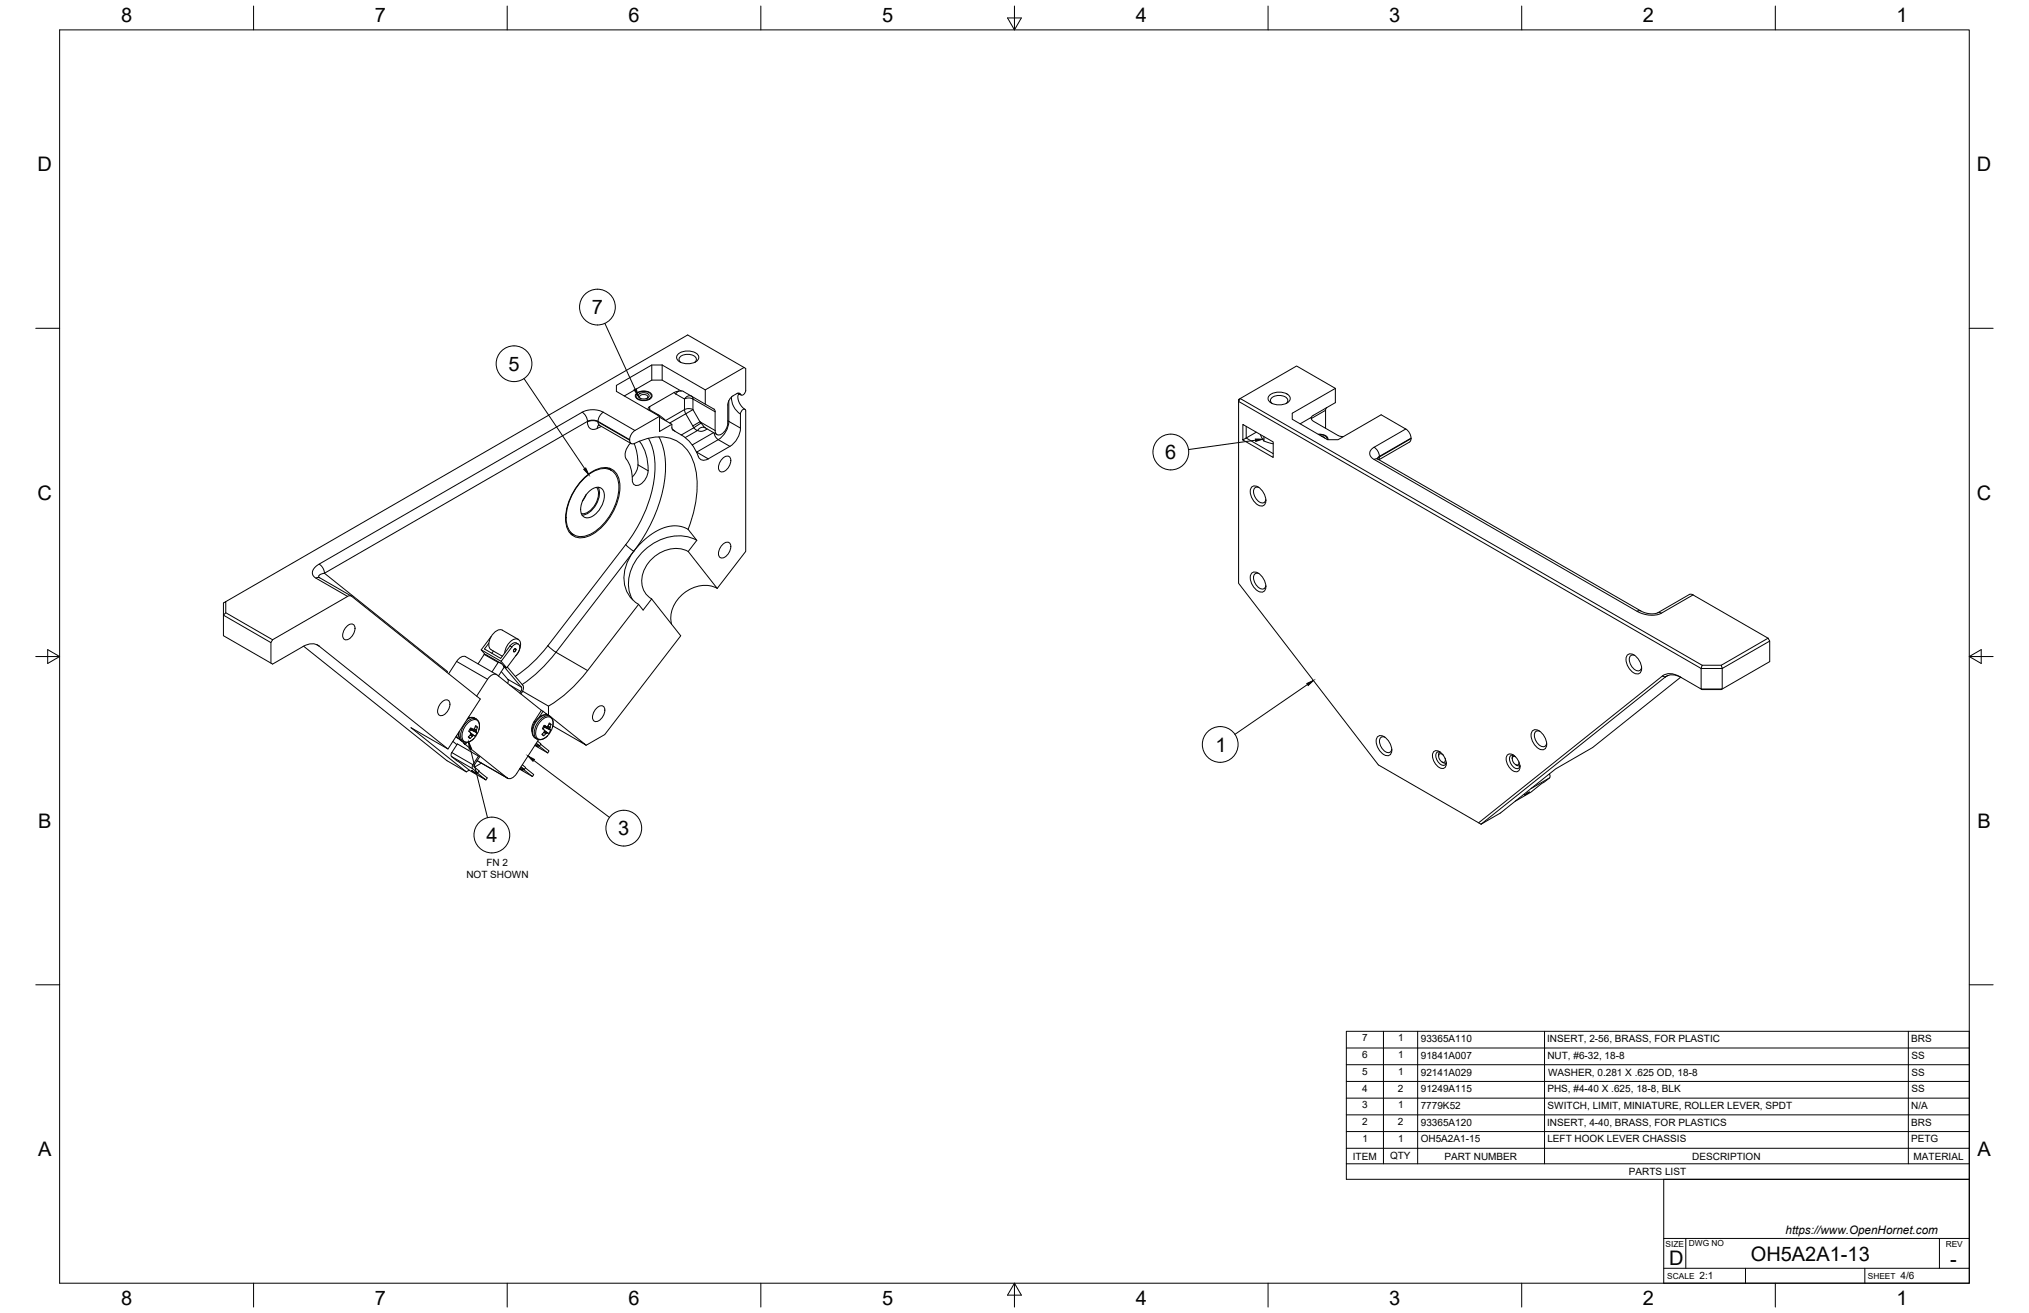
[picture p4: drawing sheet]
<svg xmlns="http://www.w3.org/2000/svg" width="864mm" height="559mm" viewBox="0 0 864 559" stroke-linecap="round" stroke-linejoin="round" font-family="sans-serif">
<!-- layer: Visible -->
<g fill="none" stroke="#000" stroke-width=".43">
<path d="M277.4 155.3v6.5M281.8 155.3h-4.4l-15 8.7v2.6l18.3 10.6M281.8 155.3l18.4 10.6M281.8 155.3v6.5M288.8 150.6a6.7 6.7 0 0 1 8.3 .5 2.48 2.48 0 0 1-2.4 3.5 5.8 5.8 0 0 1-6.6-2 1.84 1.84 0 0 1 .7-2zM289.8 154.3a1.75 1.75 0 0 1-.7-2 1.75 1.75 0 0 1 1.7-1.2 4.1 4.1 0 0 1 5.6 1.9l-.8 1.3M316.7 156.4l-16.5 9.5v6.1M270.9 167.4a4.6 4.6 0 0 1 6.6 .8 3.2 3.2 0 0 1-4.2 2.3 2.27 2.27 0 0 1-2.7-2.7zM271.2 167.5a4.2 4.2 0 0 1 6 .7 2.84 2.84 0 0 1-3.6 2.1 2.16 2.16 0 0 1-2.7-2.5zM271.9 167.8a2.87 2.87 0 0 1 4.4 .7 2.71 2.71 0 0 1-4.7 0zM272.5 169.5l-.2-.2a1.57 1.57 0 0 1 2.4-1.3l1 .7-.3 .8M275.8 174.4l.1-.7 .6-.6 10.4-6.1 3.3-.6 13.6 7.7 .6 1.1"/>
<path d="M280.7 177.5l5.3 3.1 .3 2.3 3.6 2.2M289.9 166.4l-8.1-4.6h-4.4l-11.7 6.7M304.4 175.3v7.9M315.5 168.1l-1.2-.1-.1 2 1 2.4 1.9 1.8M540.5 168.1a6.7 6.7 0 0 1 8.3 .5 2.48 2.48 0 0 1-2.4 3.5 5.8 5.8 0 0 1-6.6-2 1.84 1.84 0 0 1 .7-2zM541.5 171.8a1.75 1.75 0 0 1-.6-2 1.75 1.75 0 0 1 1.7-1.2 4.1 4.1 0 0 1 5.6 1.9l-.8 1.3M558.9 176.8l9.5-5.4v-6.1l-16.5-9.5-24.7 14.2v.8l.7-1.2 196.6 113.5M558.9 176.8l-.8 .8M564.7 173.4l-.5 1.2v7.7M568.4 165.3l-18.4 10.6v2.5l15.1 8.7h4.4l18.4-10.6 10.4 6.1a4.9 4.9 0 0 1 2.3 4.1M254.7 180.9l13.9 7.9M258.2 199l1.9 1.1"/>
<path d="M259.3 199.2l.8 .9M268 187.3a1.34 1.34 0 0 0 .6 1.4 1.34 1.34 0 0 0 1.5 0M268.4 188.6a5.8 5.8 0 0 0-.9 8.2 21.8 21.8 0 0 1 1.9 8.8 2.5 2.5 0 0 0 4.3-.4l1.7-2.6 .5-2.3M269.9 188.8l1.2 4.2a10.7 10.7 0 0 1-1 8.9l-1 1.1M270.1 188.7a18.7 18.7 0 0 1 19.4-.1 20.6 20.6 0 0 1 7.2 16.6 51.8 51.8 0 0 1-3.8 20.1M272.1 187.8a18.7 18.7 0 0 1 3.8 12.5M286 180.6l-5.3 3v-6.4l-10.4 6a5 5 0 0 0-2.3 4.1M289.9 185.1a17.9 17.9 0 0 1 7.6 9.7l1.4 1 1.9-.2 9.9-5.6a9.9 9.9 0 0 0 4.5-7.8v-6a1.76 1.76 0 0 1 2-1.9l.2 .6v59.8l-12.1 15.7M300.1 182.1l5.1 2.9M304.4 183.2a1.75 1.75 0 0 0 1.1 1.9 1.75 1.75 0 0 0 2.1-.7l1.4-1.6 .7-2 .1-8.5a5.5 5.5 0 0 1 3.8-4.8h1.3a1.25 1.25 0 0 0 1.4 .5 1.25 1.25 0 0 0 .9-1.1l.2-10.1-24.7-14.2-196.6 113.5M307.4 195.3l.5-.5a1.8 1.8 0 0 1 2.4-.5 1.8 1.8 0 0 1 .7 2.3 4.6 4.6 0 0 1-4.2 4.2 3.3 3.3 0 0 1 .2-5zM529 187.2l12.9 7.5v-6.6l-12.9-7.5v6.6l1.4-.8 11.5 6.7"/>
<path d="M530.4 181.4v5l4.3-2.5M536.4 184.9l.7 1.5a3.1 3.1 0 0 0 3.1 2.1l1.7 .4M538 185.8v1.9M553.4 180.4l4.7-2.7 .2 .9 .9 .8 10.4 6 2.3 .4M561.1 184.8a3.7 3.7 0 0 1 4.1 1.9v.4M561.3 185a2.85 2.85 0 0 1 3.6 2M562.4 185.6l1.5 .8M586 195.1l112.8 65.1 3.3 1 3.1-.2 13.8-8 .7-.1 32.8 18.7M600.6 186.7l-.2 .9-.5 .5-13 7.6M248.6 203.6a11.5 11.5 0 0 1 10.6-3.9 7.4 7.4 0 0 1 4.2 7.7 24.4 24.4 0 0 1-12.5 20.1 6.4 6.4 0 0 1-9.9-5.7 24.1 24.1 0 0 1 7.6-18.2zM248.9 203.2a11.7 11.7 0 0 1 10.6-3.9 7.6 7.6 0 0 1 4.4 7.9 25.2 25.2 0 0 1-13 20.8 6.6 6.6 0 0 1-10.1-5.8 25.2 25.2 0 0 1 8.1-19zM249.5 210.4l-1.6 2.9"/>
<path d="M250.6 209.3a3.9 3.9 0 0 1 6.1-.7 9.7 9.7 0 0 1-4.5 11.1 3.1 3.1 0 0 1-3.6 .4 3.1 3.1 0 0 1-1.5-3.3 11.3 11.3 0 0 1 3.5-7.5zM253.9 207.4a7.3 7.3 0 0 1-1.7 8.9l-2.8 2.1-2 .2M254.6 207.4a9.3 9.3 0 0 1-3.4 10.4l-2.1 1.2-1.4 .2M532.7 207.3a3.1 3.1 0 0 1 4.4 1.4 5.6 5.6 0 0 1 1.1 6.1 3.1 3.1 0 0 1-4.4-1.4 5.6 5.6 0 0 1-1.1-6.1zM535.8 207.5a1.75 1.75 0 0 0-2 .4 1.75 1.75 0 0 0-.2 2.1 4.1 4.1 0 0 0 4.5 3.9l.7-1.3M242.3 226.5l1.9 1.1-1.1-.2M292.9 225.3l-2.4-1.1-2.3-.4-2.9 .1-2.9 .8-2.6 1.1-3.2 2-5.4 5a22.1 22.1 0 0 0-5.6 13.8 12.5 12.5 0 0 0 6.2 10.6M292.9 225.3l3.7 4.7M292.9 234.7a14 14 0 0 0-17.8 6 9.8 9.8 0 0 0 2.3 14.2M292.9 234.7l12.4 15.7M296.6 230l-3.7 4.7M296.6 230a19.8 19.8 0 0 0-23.5 5.3 17.2 17.2 0 0 0-3.8 20"/>
<path d="M307.4 231.9l.5-.5a1.8 1.8 0 0 1 2.4-.5 1.8 1.8 0 0 1 .7 2.3 4.6 4.6 0 0 1-4.2 4.2 3.3 3.3 0 0 1 .2-5zM138.1 244l-2.1 .7-.4 .5 .1 .4 13.8 8.1M148 253.8l-32 18.5M148 253.8l1.1-.3 .6 .2 54.7 43.8-13.7 21.3-15.8-9.1 23.6 18.8M271.8 257.2l1.9 2.5 3.7-4.8 12.3 15.7-32.3 42-7.9 4.6M271.8 257.2l-21.7 28.2M305.3 250.4a14 14 0 0 0-17.6 5.7 11.8 11.8 0 0 0-1.8 9.6M532.7 244a3.1 3.1 0 0 1 4.4 1.4 5.6 5.6 0 0 1 1.1 6.1 3.1 3.1 0 0 1-4.4-1.4 5.6 5.6 0 0 1-1.1-6.1zM535.8 244.1a1.75 1.75 0 0 0-2 .5 1.75 1.75 0 0 0-.2 2 4.1 4.1 0 0 0 4.5 3.9l.7-1.3M96.1 260.8v-4.7l-1 .5v14l20.9 12 12.9-7.4a6.1 6.1 0 0 1 6.9-.3l54.9 43.9M96.1 260.8l19.9 11.5-.7 1.2-20.2-11.7zM115.3 273.5v8.7"/>
<path d="M129.2 275l61 48.7 8.3 4.8M147.4 266.7l.5-.4a1.8 1.8 0 0 1 2.4-.6 1.8 1.8 0 0 1 .7 2.4 4.6 4.6 0 0 1-4.2 4.1 3.3 3.3 0 0 1 .2-4.9zM198.2 279.5l13.1 7.6M198.2 279.5h-1.6l-1.2 .7-1 1.3M204.8 276.6l1.7 2M206.1 278.5l5.9 3.4-2.6 4.1M206.1 278.5l-2.6 4M206.1 278.5l1.2 .3 5.9 3.5M208 273.7l-1.8 2.5 6.9 4 4-5.3M209 276.5l4.8 2.8M209 270.9l-4.2 5.7 8.5 4.9 4.6-6.1M210 277.1l-.7 .9"/>
<path d="M213.8 268.2l6.8 3.9M213.8 268.2a4.2 4.2 0 0 0-4.8 2.8 4.2 4.2 0 0 0 0 5.5M214.8 277.9a6.6 6.6 0 0 1 5.1-6 2.96 2.96 0 0 1 1.3 4.4l-1.7 2.8M217.9 275.3a1.82 1.82 0 0 1 1.4-1.3 1.82 1.82 0 0 1 1.8 .7v1.6l-.5 1.3-4.9 6.6M218.5 277.3l.2 .1M218.9 276.3l.4-.3a.79 .79 0 0 1 .1 1 .79 .79 0 0 1-.8 .3zM218.9 276.3l.2-.1a.53 .53 0 0 1 .3 .7 .53 .53 0 0 1-.8 .1zM219.3 276.1h.1M219.8 273.7l.8 .4M219.8 273.7h-1.3l-1.4 1.2M692.6 278.8a3.1 3.1 0 0 1 4.5 1.4 5.6 5.6 0 0 1 1.1 6.1 3.1 3.1 0 0 1-4.5-1.4 5.6 5.6 0 0 1-1.1-6.1zM695.8 278.9a1.75 1.75 0 0 0-2.1 .5 1.75 1.75 0 0 0-.1 2.1 4.1 4.1 0 0 0 4.4 3.8l.7-1.3"/>
<path d="M753.2 272.8v8.8l-20.6 11.9h-8.1l-.5-.3h9v-8.7h-9l.5-1.4h8.1M187.9 299l.4-.5a1.8 1.8 0 0 1 2.4-.5 1.8 1.8 0 0 1 .8 2.3 4.6 4.6 0 0 1-4.3 4.2 3.3 3.3 0 0 1 .2-5zM190.4 285.8l-.2 .3M194.4 281.5l-3.4 5.2M212 281.9l1.6 .6M213.3 281.5l2.4 2.7-1.3-.7M213.4 285.8l2.8 3.3M214.3 283.4l.3 .5M214.4 283.6l7.5 8.8M214.6 284l-2.4 3.7M215.9 283.9l6.8 8.1v1.5l-1 1.8M216.2 289.1l.2 .5-.4 1.2"/>
<path d="M221.7 294.3l-.5 .7M221.9 292.4l.2 .6-.4 1.3M222.4 294.2l11 6.3v3.8l-3-2-18.9-15.1a3.1 3.1 0 0 0-4 1.9l-4.6 7.2M250.1 285.4l-6.3 7.1a52.8 52.8 0 0 1-10.3 8M707.5 287.7l-78.2 62.5M707.6 287.7a6.3 6.3 0 0 1 7.4 .3l9 5.2v-8.7l-196.8-113.7v77.4l59.5 77.3 43.7 25.3M715.3 288.2l-37.4 29.9-15.7 9.1-23.5 18.8-8.3 4.8M715.7 288.4a6.1 6.1 0 0 0-6.9-.3l-78.4 62.7M732.6 283.1l19.9-11.5 .7 1.2-20.2 11.7zM192.8 315.5l1.7 1.4M194.4 313l.4 1 3.4 2.8-.7-.4 18.4 14.7a3.1 3.1 0 0 0 4-1.9l9.3-14.4M198.7 316l-.5 .8"/>
<path d="M199.1 305.8l1.6-.5 1.3 .3 1.5 1.1 .6 1.9a7.5 7.5 0 0 1-5.2 7.3l-1.4-.1-1.6-1-.7-1.3v-1.7M199.5 305.1l.4 .3M199.5 313.5l.6 .8M200.1 310.2l.2 .4M200.3 310l.9 .4M200.3 310.6l2.7 1.3M200.3 310.6l-.5 .9M200.3 312l1.4 1M200.4 312.3l-1.1 1.3 .8 .7M201.2 310.4h.4M201.2 310.4l-.8-.6-.3 .3a1.08 1.08 0 0 0 .3 1.9v.3M201.7 310.4h-.1"/>
<path d="M201.7 313h.1M201.7 313l-1.6 1.3M201.9 310.1l-.2 .3M202 310l.4-1.1a1.25 1.25 0 0 1 .3 2v.6M202 310l-.1 .1M202.2 309.4l1 .1M202.7 311.5v.1M202.7 311.6l.3 .3M203 311.9l-.9 1.4-.4-.3M227.6 317.3l5.5 3.1M227.9 316.9l1.2 .9-1.3-.7M228.3 316.3l1.4 1.1"/>
<path d="M228.8 305.9l2.3-1.6h1.8l1.8 1.1 .7 2a7.7 7.7 0 0 1-4.9 7.3l-1.3 .1-1.4-.7-1-1.1-.3-1.2 .4-3zM228.8 315.4l1.4 1.2-.5 .8-1.1-.6 4.5 3.6 .6-.8-3.6-2.8M230.4 302.3l-3.7 6.1-.4 2 .2 1.1M230.8 310.1l.8 .6M230.8 312.4l.6 .7M231.1 302.7l-1.6 2.5M231.5 309.1v.2M231.5 309.3h.1M231.5 309.3l.2 .1M231.6 311.6l-.9 .9 .7 .6M231.6 311.6h.1M231.6 310.7h.1"/>
<path d="M231.6 308.8l1 .5M231.7 310.7l-.1 .9M231.7 309.4l2.7 1.4-.4-.7M231.7 309.4l-.6 .9M231.7 310.9l1.4 1M232.3 312.2l-.9 .9M232.4 312.2v.1M232.6 309.2v.1M232.6 309.2l-.8-.5-.9 1.4M233.1 311.9l-.7 .3M233.4 304.3l16.1 12.9-14.2-8.3M233.6 308.2l.9 .2"/>
<path d="M234.4 310.8l-.9 1.4-.4-.3M234.5 308.3l-.5 1.8M234.5 308.4l-.7-.7-.5 1.3-.7 .3M253.8 301.5l.5-.4a1.8 1.8 0 0 1 2.4-.6 1.8 1.8 0 0 1 .7 2.4 4.6 4.6 0 0 1-4.2 4.1 3.3 3.3 0 0 1 .1-4.9zM586.3 313.6a3.1 3.1 0 0 1 4.4 1.4 5.6 5.6 0 0 1 1.1 6.1 3.1 3.1 0 0 1-4.4-1.4 5.6 5.6 0 0 1-1.1-6.1zM589.4 313.7a1.75 1.75 0 0 0-2 .5 1.75 1.75 0 0 0-.2 2.1 4.1 4.1 0 0 0 4.5 3.8l.7-1.3M610.3 319.8a3.5 3.5 0 0 1 4.4 2.3 3.5 3.5 0 0 1-.2 4.9 5.2 5.2 0 0 1-4.8-5.4zM652.2 311.1a3.1 3.1 0 0 1 4.5 1.4 5.6 5.6 0 0 1 1.1 6.1 3.1 3.1 0 0 1-4.5-1.4 5.6 5.6 0 0 1-1.1-6.1zM655.4 311.2a1.75 1.75 0 0 0-2.1 .5 1.75 1.75 0 0 0-.2 2 4.1 4.1 0 0 0 4.5 3.9l.7-1.3M199.7 327.8l-1.2 .7M200.7 327.9l2.1 1.4zM201.3 325.4l-.3 .8 .2 .9"/>
<path d="M201.7 326.3l2.2 1.8-.5 .8M201.7 326.3v-.5l2.4-3.6-9.4-5.6-2.6 4.1 .1 1.2 7.9 6.2 6.7 3.8-5.7-4.7M203.1 323.7l13 7.5M203.6 321.8l-2.3 3.7M203.8 328.3l3.6 2.8-.6 .8M204.9 324.8l-3 1.7M221.1 327.3l5.5 3.2M221.4 327l1.2 .9-1.3-.8M221.8 326.3l1.4 1.2M222.3 325.5l1.4 1.1-.5 .9-1.2-.7 4.6 3.7 .6-.9-3.6-2.8M612.3 321.2v.6M612.8 320l-.5 1.2"/>
<path d="M613 320.1a1.48 1.48 0 0 0-1.7 .4 1.48 1.48 0 0 0-.1 1.8 3.9 3.9 0 0 0 3.6 3.4l.8-1.2M613.7 324.3l1.8 .5M614.3 321.4a1.14 1.14 0 0 0-1.7-.5 1.14 1.14 0 0 0-.1 1.8 1.65 1.65 0 0 0 2.6 1.4v-1.4M641.7 321.2a3.5 3.5 0 0 1 4.4 2.3 3.5 3.5 0 0 1-.2 4.9 5.2 5.2 0 0 1-4.8-5.4zM643.9 321.4l-.3 1.5M644.4 321.5a1.48 1.48 0 0 0-1.7 .4 1.48 1.48 0 0 0-.1 1.8 3.9 3.9 0 0 0 3.6 3.4l.7-1.2h-.9l-.9-.5M645 322.1a1.02 1.02 0 0 0-1.3 .2 1.02 1.02 0 0 0 .1 1.3 1.94 1.94 0 0 0 2.5 1.7l.2-1M648.9 338.4l2.1-1.4zM659.4 329.4l.3 1.4-2.4 2-5.7 4.3-6.7 3.9"/>
</g>
<!-- layer: Visible Narrow -->
<g fill="none" stroke="#000" stroke-width=".43">
<path d="M247.8 175.5l1.7-.8 2.4-.3 2.7 .2 2.2 .9M247.8 175.5l-112 64.6M247.8 175.4l1.4 1.4 .8 2.5M250 179.3l-111.9 64.7-.3-1.6-1-1.5a1.38 1.38 0 0 0-1.3-.6 1.38 1.38 0 0 0-1.2 .9l-1 1.3-.4 1.4 .4 1.1 1.2 1.1M250 179.3v.3M250 179.6a2.7 2.7 0 0 0 1.2 2.8 2.7 2.7 0 0 0 3-.1M250 179.5l2.6-.5 1.9 .5M250 179.3l2.6-.5 1.9 .5M254.5 179.3v.3M254.5 179.6l13.5 7.7M254.5 179.3l13.5 7.8M254.5 179.6l.2 .9 .5 .5"/>
<path d="M256.8 175.5l13.4 7.7M256.8 175.4l-1.4 1.4-.9 2.5M276.2 174.6l.3-.2-.1 .3M276.5 173.1v1.3l3.5 2M280 176.4l3.3 2.6M280 176.4l-.2 .3M283.3 179h.1M286.9 167.1l.7 .6M287.6 167.7l3.7 2.1v4.5l-8 4.7M288.9 166.4l-1.3 1.3M291.3 174.3l1.8-.4 1.9 .4-3.1 1.8zM291.7 169.3a1.7 1.7 0 0 1 1.8-1 1.7 1.7 0 0 1 1.5 1.5l-1.9-.4-1.7 .4z"/>
<path d="M291.9 176.1l-6.9 3.9M291.9 176.1l3 5.2M294.9 169.8v4.5l3 5.2M294.9 169.8l9.5 5.5M297.9 179.5l-3 1.8M297.9 179.5l6.5 3.7M297.9 179.5l.5 .6M309.8 179.1l.4 .2M310.2 170.5v8.8M310.2 179.3l5 2.9M310.2 179.3a9.9 9.9 0 0 1-4.5 7.8M311.4 168.9a8.2 8.2 0 0 0 3.8 7.3"/>
<path d="M314 167.3l1.2 .6M564.2 174.6l-6.1 3.5M254.8 180.9l-.6 1.4 1.8-.8M271.5 197.8l4.3 2.5M272 187.8l.3 .2M276 186.5a31.6 31.6 0 0 1 1.3 23.2 62.7 62.7 0 0 1-11 22.1M280.5 185.9a34.1 34.1 0 0 1 1.4 23.8 67.6 67.6 0 0 1-12.1 24.9M286 182.5l1.3 1.1M290 185.1l5.3-3.1 .8 .9 .9 .3-5.4 3M294.7 189.3v.2M294.9 181.3l.4 .7 2.2-1.4a.81 .81 0 0 1 .9-.5 .81 .81 0 0 1 .7 .8l1 1.2-1.1-.3-1.2 .5a.62 .62 0 0 0-.7 .5 .62 .62 0 0 0 .6 .7h1.3l2-1M296.4 192.4h.1"/>
<path d="M296.5 192.4l5 2.9M296.5 192.4v.1M300.1 182l.1 .1M303.7 184.1l-9.1 5.3M303.9 184.2l.6 1.7 1.2 1.2M305.7 187.1l-9.2 5.3M305.7 187.1l5 2.9M584.9 190.4l-1.2 .9-.7 1.5 .3 1.3 1.1 1.2 112.4 64.9M584.9 190.3l1.4 1.4 .8 2.5M586.3 195.3l.8-.8-.3 1.1M586.5 195.4l-.8-.2-.8 .3M587.1 194.2l-.9 1"/>
<path d="M598.3 182.6l-13.4 7.8M600.6 186.5l-13.5 8 13.5-7.8M266.3 231.8l-33.1 43M266.3 231.8l3.5 2.8M269.7 234.6l-33.1 43M136.1 245.9l-.8-.2-.8 .4 13.5 7.7M138.1 244l52.3 41.8M720.6 253.2l-13.5 7.8-.8-.3-.8 .1M134.7 274.3l1.1 .6M217.1 274.9l.8 .5M236.6 277.6l13.5 7.8M236.7 277.6l-7 7.7-7.4 6"/>
<path d="M236.7 277.6l-3.5-2.8-6.6 7.4-7.3 5.7M698.4 260l-.9-.1-.7 .3 2.5 1 2.9 .6 3.1-.2 1.8-.6M194.4 281.5l13.1 7.6M213.6 282.5l.7 .9M216.2 289.1l5.7 3.3M216.9 291.5l4.8 2.8M709.9 287.5l-1.1 .6-1.3-.4M194 313.6l1 .6M195.5 311.3l-.1 2.1 .4 1.1 .7 .7M200.2 310.4l2.5 1.1-2.5-1M200.2 310.1l2.4 1.2M200.4 312l1.3 1"/>
<path d="M200.4 312.3l1.1 .7-1.1-.6M201.1 313.3l-.9-.5 .8 .6M201.2 310.4l-.9-.4 2.3 1.2M201.9 310.2l.9 .5M202.1 305.6l-1.5-.2-1.8 .8M202.7 306a4.4 4.4 0 0 0-5 2.4 6.3 6.3 0 0 0-1 6.9l.5 .3M203.8 310.6a2.86 2.86 0 0 0-2-4.4 7.3 7.3 0 0 0-4.9 8.5 2.49 2.49 0 0 0 4.2 .2l.6-.6M227.4 307l.4 .2M231.5 309.3l2.5 1.1M231.5 308.9l2.5 1.2M231.5 311.7l.9 .5-.9-.5M231.6 308.9l2.4 1.1"/>
<path d="M231.6 308.8l1 .5M231.7 310.9l1.4 1M231.7 311.3l1 .7M231.8 311.2l1 .7M232.3 303.7l.9 .7M233.2 309.1l.9 .5M233.2 309l.9 .5M233.4 304.5a4.4 4.4 0 0 0-5 2.4 6.3 6.3 0 0 0-1 6.8l.4 .4M234.1 304.9a4.4 4.4 0 0 0-5 2.3 6.3 6.3 0 0 0-1 6.9l.4 .4M235.2 309.5a2.86 2.86 0 0 0-2-4.4 7.3 7.3 0 0 0-4.9 8.5 2.49 2.49 0 0 0 4.1 .1l.6-.5M192.2 322l8.9 5.2M192.3 320.3l9 5.2"/>
<path d="M203.1 323.7l12.8 7.4M659.5 331.1l-7.8 4.5"/>
</g>
<!-- layer: Border -->
<g fill="none" stroke="#000" stroke-width=".43">
<path d="M25.4 12.7h812.8v533.4h-812.8zM107.9 2.6v10.1M215.9 2.6v10.1M323.8 2.6v10.1M428.8 7.6h5.9l-2.9 5.1zM431.8 2.6v10.1M539.7 2.6v10.1M647.7 2.6v10.1M755.6 2.6v10.1M15.2 139.7h10.2M838.2 139.7h10.1M15.2 279.4h10.2"/>
<path d="M20.3 276.5l5.1 2.9-5.1 3zM838.2 279.4l5.1-2.9v5.9zM838.2 279.4h10.1M15.2 419.1h10.2M838.2 419.1h10.1M107.9 546.1v10.2M215.9 546.1v10.2M323.8 546.1v10.2M431.8 546.1l2.9 5.1h-5.9zM431.8 546.1v10.2M539.7 546.1v10.2M647.7 546.1v10.2"/>
<path d="M755.6 546.1v10.2"/>
</g>
<!-- layer: Titleblock -->
<path d="M708.1 501.9h130.1v44.2h-130.1zM708.1 539.8h130.1M708.1 527.1h130.1M717.5 527.1v12.7M742.9 539.8v6.3M793.7 539.8v6.3M825.5 527.1v12.7" fill="none" stroke="#000" stroke-width=".43"/>
<!-- layer: Parts Lists -->
<g fill="none" stroke="#000" stroke-width=".43">
<path d="M573 438.9h265.2v63h-265.2zM588.8 438.9v56.4M603.4 438.9v56.4M657.4 438.9v56.4M812.2 438.9v56.4M573 453.1h265.2M573 446h265.2M573 474.5h265.2M573 467.4h265.2M573 460.2h265.2M573 495.3h265.2M573 488.7h265.2"/>
<path d="M573 481.6h265.2"/>
</g>
<!-- layer: Balloons -->
<g fill="none" stroke="#000" stroke-width=".43">
<path d="M257.5 137.6l12.9 28.1M223 161.1l25.9 38.4M534.4 187.3l-28.5 4M556.5 291.3l-30.9 21.2M200.2 318.7l7.3 29.3M227.2 323.6l32.2 24.3"/>
<circle cx="254.3" cy="130.7" r="7.6"/>
<circle cx="218.8" cy="154.8" r="7.6"/>
<circle cx="498.3" cy="192.4" r="7.6"/>
<circle cx="519.4" cy="316.8" r="7.6"/>
<circle cx="209.3" cy="355.4" r="7.6"/>
<circle cx="265.5" cy="352.5" r="7.6"/>
</g>
<path d="M269.9 165.9l.9-.4 .8 3zM248.5 199.7l.8-.5 1.3 2.8zM534.3 186.8l3.1 .1-2.9 1zM556.2 290.9l2.8-1.3-2.2 2.1zM199.5 315.8l1.2 2.8-1 .3zM224.7 321.8l2.8 1.4-.6 .8z" fill="#000" stroke="#000" stroke-width=".43"/>
<g font-size="8.5">
<text x="51.6" y="9.4">8</text>
<text x="159.5" y="9.4">7</text>
<text x="267.5" y="9.4">6</text>
<text x="375.4" y="9.3">5</text>
<text x="483.4" y="9.4">4</text>
<text x="591.3" y="9.4">3</text>
<text x="699.3" y="9.4">2</text>
<text x="807.2" y="9.4">1</text>
<text x="16" y="72.9">D</text>
<text x="841.4" y="72.9">D</text>
<text x="251.9" y="133.8">7</text>
<text x="216.4" y="157.8">5</text>
<text x="496" y="195.4">6</text>
<text x="16" y="212.6">C</text>
<text x="841.4" y="212.6">C</text>
<text x="517.3" y="319.9">1</text>
<text x="16.2" y="352.3">B</text>
<text x="841.7" y="352.3">B</text>
<text x="207.1" y="358.4">4</text>
<text x="263.1" y="355.5">3</text>
<text x="16.2" y="492">A</text>
<text x="841.7" y="492">A</text>
<text x="710.4" y="538.4">D</text>
<text x="745.2" y="536.7">OH5A2A1-13</text>
<text x="830.1" y="538.8">-</text>
<text x="51.6" y="555.5">8</text>
<text x="159.5" y="555.5">7</text>
<text x="267.5" y="555.5">6</text>
<text x="375.4" y="555.4">5</text>
<text x="483.4" y="555.5">4</text>
<text x="591.3" y="555.5">3</text>
<text x="699.3" y="555.5">2</text>
<text x="807.2" y="555.5">1</text>
</g>
<text font-size="5" x="760" y="525.2">https://www.OpenHornet.com</text>
<g font-size="4.3">
<text x="207.1" y="368.4">FN 2</text>
<text x="198.5" y="373.5">NOT SHOWN</text>
<text x="579.8" y="443.2">7</text>
<text x="595.1" y="443.3">1</text>
<text x="604.7" y="443.5">93365A110</text>
<text x="658.5" y="443.5">INSERT, 2-56, BRASS, FOR PLASTIC</text>
<text x="813.5" y="443.5">BRS</text>
<text x="579.8" y="450.4">6</text>
<text x="595.1" y="450.4">1</text>
<text x="604.7" y="450.6">91841A007</text>
<text x="658.6" y="450.7">NUT, #6-32, 18-8</text>
<text x="813.6" y="450.7">SS</text>
<text x="579.8" y="457.5">5</text>
<text x="595.1" y="457.5">1</text>
<text x="604.7" y="457.7">92141A029</text>
<text x="658.9" y="457.8">WASHER, 0.281 X .625 OD, 18-8</text>
<text x="813.6" y="457.8">SS</text>
<text x="579.8" y="464.6">4</text>
<text x="595" y="464.6">2</text>
<text x="604.7" y="464.8">91249A115</text>
<text x="658.6" y="464.9">PHS, #4-40 X .625, 18-8, BLK</text>
<text x="813.6" y="464.9">SS</text>
<text x="579.8" y="471.7">3</text>
<text x="595.1" y="471.7">1</text>
<text x="604.7" y="472">7779K52</text>
<text x="658.7" y="472">SWITCH, LIMIT, MINIATURE, ROLLER LEVER, SPDT</text>
<text x="813.5" y="472">N/A</text>
<text x="579.8" y="478.8">2</text>
<text x="595" y="478.8">2</text>
<text x="604.7" y="479.1">93365A120</text>
<text x="658.5" y="479.1">INSERT, 4-40, BRASS, FOR PLASTICS</text>
<text x="813.5" y="479.1">BRS</text>
<text x="579.9" y="485.9">1</text>
<text x="595.1" y="485.9">1</text>
<text x="604.7" y="486.2">OH5A2A1-15</text>
<text x="658.6" y="486.2">LEFT HOOK LEVER CHASSIS</text>
<text x="813.4" y="486.2">PETG</text>
<text x="575.8" y="493.5">ITEM</text>
<text x="591.7" y="493.4">QTY</text>
<text x="614.8" y="493.5">PART NUMBER</text>
<text x="720.3" y="493.5">DESCRIPTION</text>
<text x="814.5" y="493.5">MATERIAL</text>
<text x="693.3" y="500.1">PARTS LIST</text>
<text x="723.4" y="544.5">2:1</text>
<text x="809" y="544.5">4/6</text>
</g>
<g font-size="3.5">
<text x="708.9" y="530.9">SIZE</text>
<text x="718.9" y="530.5">DWG NO</text>
<text x="828.2" y="530.9">REV</text>
<text x="709.6" y="544.2">SCALE</text>
<text x="795" y="544.2">SHEET</text>
</g>
</svg>
